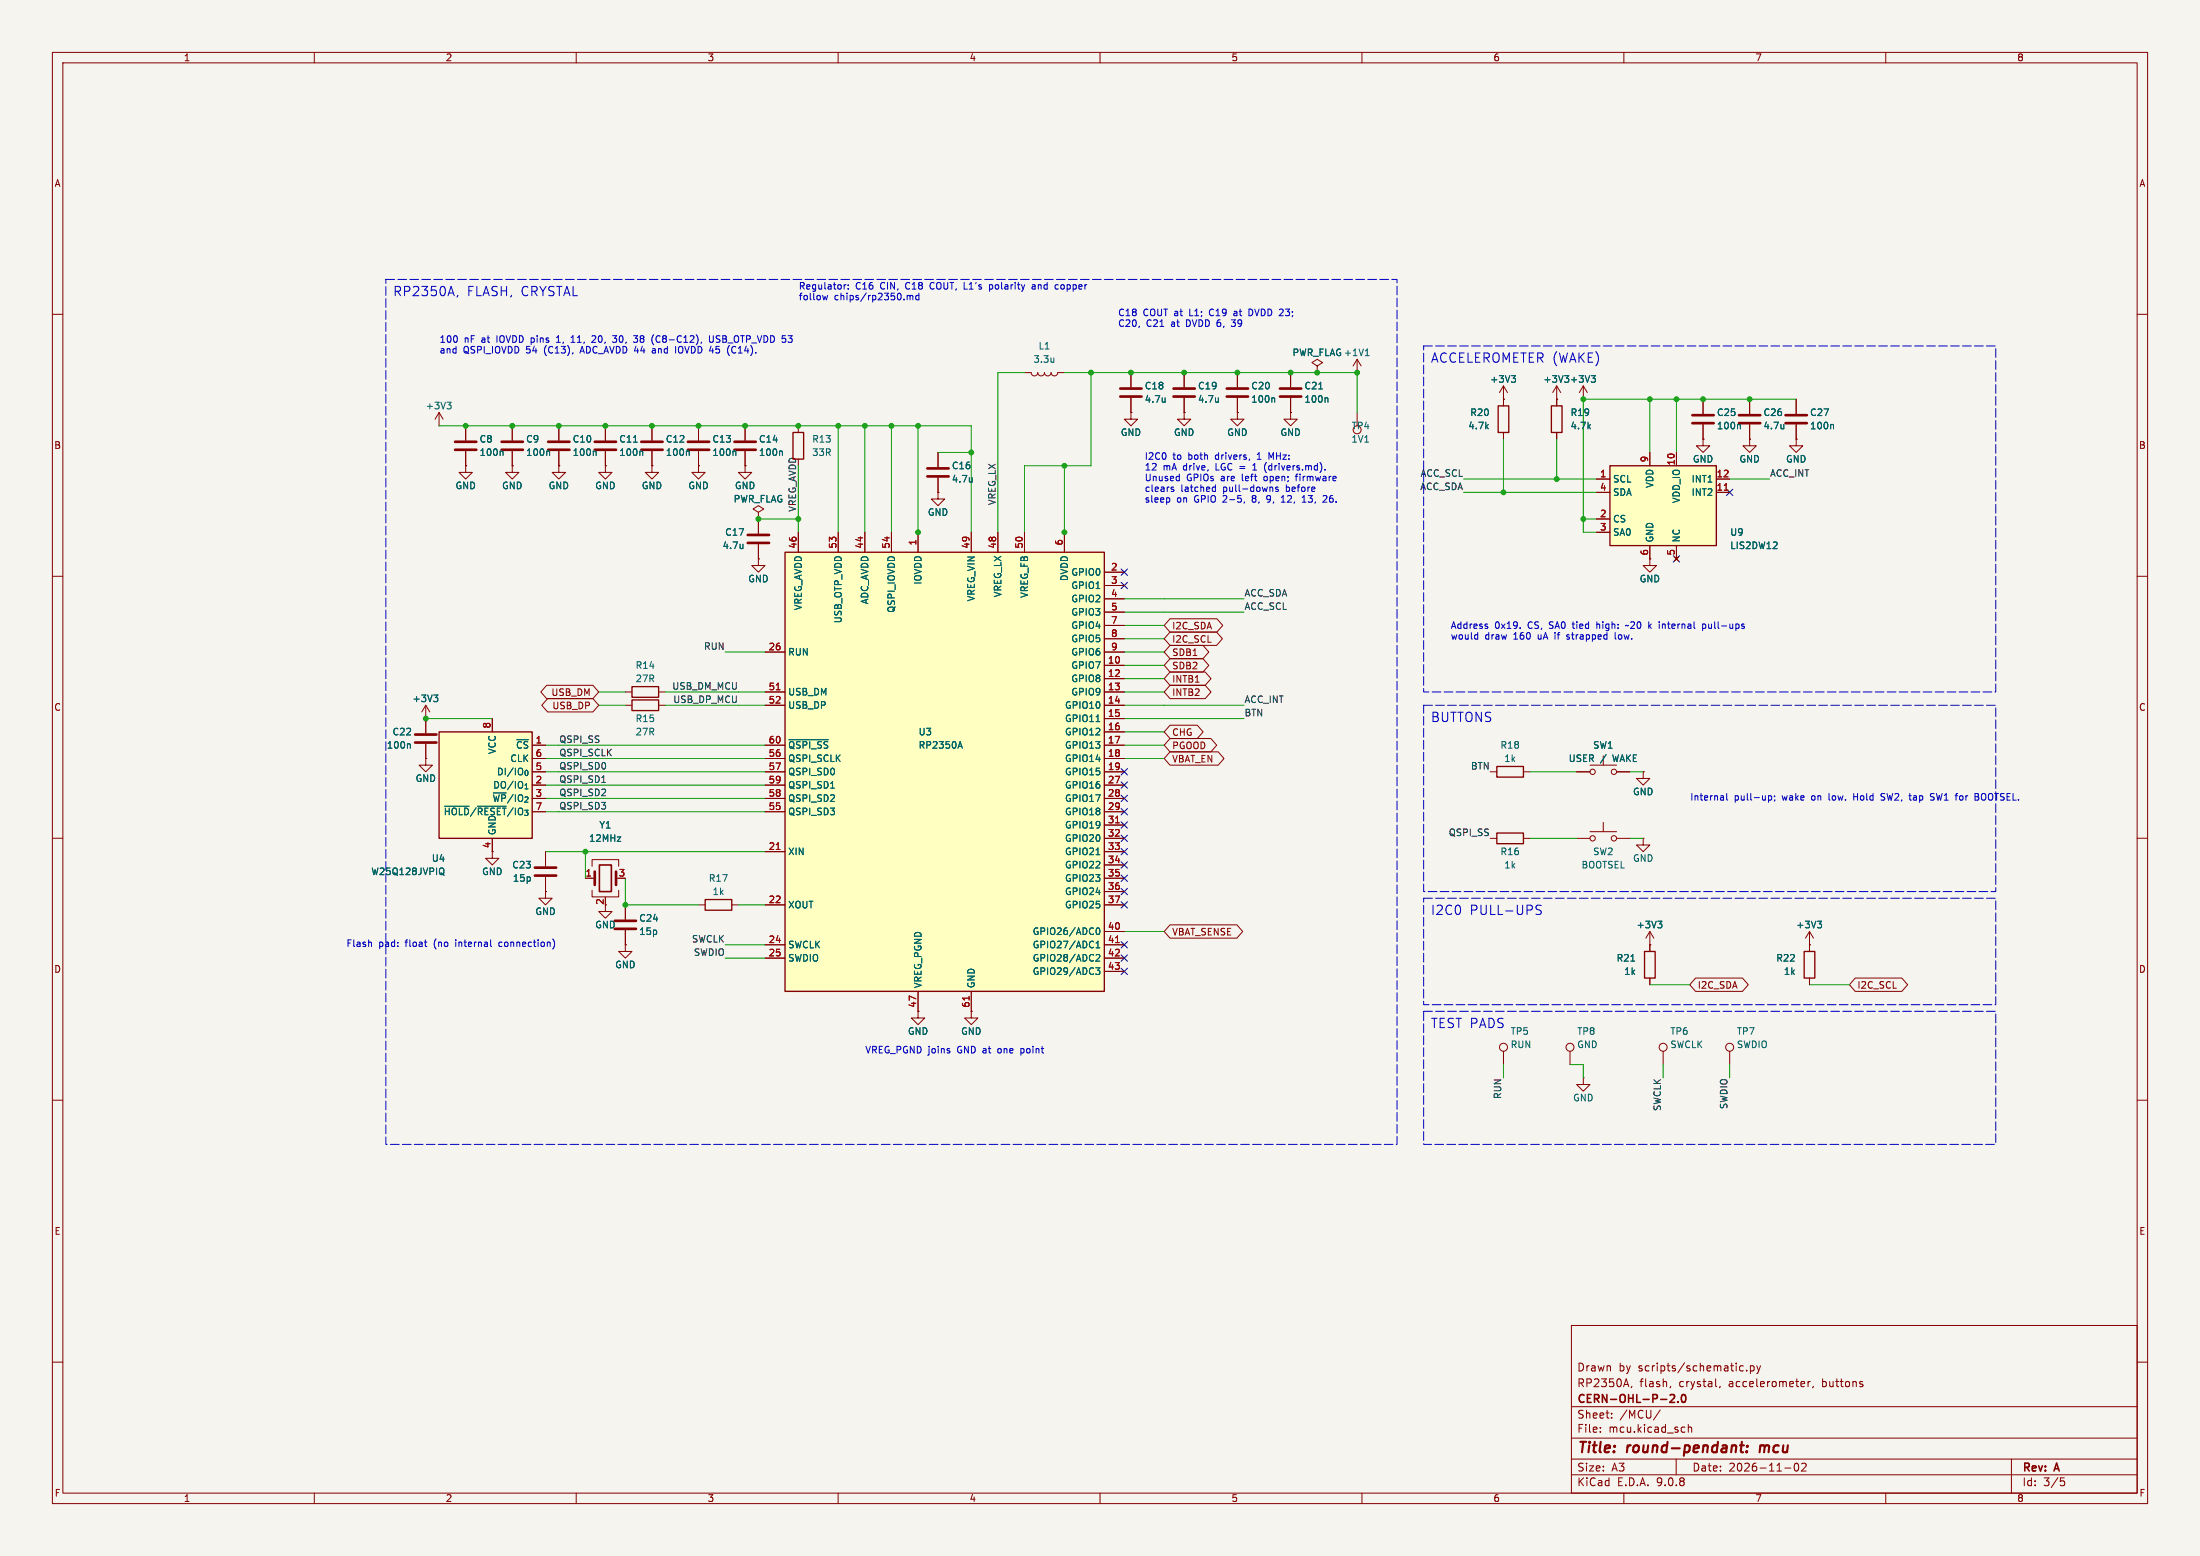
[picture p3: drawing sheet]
<svg xmlns="http://www.w3.org/2000/svg" width="420mm" height="297mm" viewBox="0 0 420 297" stroke-linecap="round" stroke-linejoin="round" font-family="sans-serif">
<path d="M0 0h420v297h-420z" fill="#f5f4ef" stroke="#f5f4ef" stroke-width=".19"/>
<g fill="none" stroke="#840000" stroke-width=".19">
<path d="M10 10h400v277h-400zM12 12h396v273h-396zM60 10v2M110 10v2M160 10v2M210 10v2M260 10v2M310 10v2M360 10v2M10 60h2M83.8 78.7l-.7 1.3M83.8 78.7l.8 1.3"/>
<path d="M83.8 78.7v2.6M334 76.2v2.8M408 60h2M83.8 81.3h.1M334 81v2.8M10 110h2M408 110h2M10 160h2M408 160h2M10 210h2M408 210h2M300 253h108v32h-108z"/>
<path d="M10 260h2M300 278.5h108M300 274.5h108M300 268.5h108M305.5 273.2v.2M305.5 272.5v.1M307.7 270.5v.2M307.7 269.8v.1M311.5 264.6l-.1 .3M316.9 269.1l-1.2 1.9M318.9 264.6l-.1 .3M320 278.5v3"/>
<path d="M321.2 272.4l.5 .1M321.7 273.3l-.5 .1M322.3 272.5l.2-.1 .4 .1v.9M322.3 271.9v1.5M328.4 264.6l-.2 .3M332.2 261.6h.6M332.2 260.8h.6M333.4 261.5v.2M334.2 260.8l.4-.1 .3 .3-.2 .6h-.5M334.2 260.7v1.5M335.4 260.7l.3 1M335.7 261.7l-.3 .5"/>
<path d="M336.1 260.7l-.4 1M342.7 279.4l.2-.1a.8 .8 0 0 1 .5 .7 .8 .8 0 0 1-.5 .8l-.2-.2-.2-.4zM343.9 279.4l.6-.1 .2 .1 .1 .3-.9 1.1h.9M345.2 263.7v1M345.6 263.7l-.3 .1-.1 .2M346.2 264.6l-.2 .3M355.6 264.3v.3M384 278.5v6.5M408 260h2M60 285v2M110 285v2M160 285v2"/>
<path d="M210 285v2M260 285v2M300 281.5h108M310 285v2M340.7 280.2h1.2M360 285v2M393.4 282.1h.7M393.5 282.7h.4l.3 .2-.2 .6-.5 .1"/>
</g>
<path d="M332.2 275.9h.7M332.5 275.2l-.2 1.7 .1 .2 .4 .1M333.5 277l-.1 .2M333.6 276v.2M336.1 275.9l-.2 1.3" fill="none" stroke="#840000" stroke-width=".4"/>
<path d="M318.8 266.3l.6-.1 .2 .1 .1 .3-.9 1.1h.9M320.3 267.5v.2M321.1 266.3l.2-.1a.8 .8 0 0 1 .5 .7 .8 .8 0 0 1-.5 .8l-.2-.2-.1-.4z" fill="none" stroke="#840000" stroke-width=".3"/>
<path d="M85.3 76.8h.8l-.4 .5M85.9 77.3l.2 .2v.3l-.2 .2M340.5 81v.9M340.5 81.7v.1" fill="none" stroke="#006464" stroke-width=".19"/>
<path d="M332 79.2h4M332 80.8h4" fill="none" stroke="#840000" stroke-width=".51"/>
<path d="M83.8 139.7h17.8v20.3h-17.8z" fill="#ffffc2"/>
<path d="M83.8 139.7h17.8v20.3h-17.8zM134.6 171.7h5.1v2h-5.1zM344.4 181.6h2.1v5.1h-2.1z" fill="none" stroke="#840000" stroke-width=".25"/>
<g fill="none" stroke="#840000" stroke-width=".19">
<path d="M215.9 78.7v1.3h1.3l-1.3 1.3-1.3-1.3h1.3M215.9 78.7h.1M226.1 71.1v2.8M226.1 75.9v2.8M246.4 71.1v2.8M246.4 75.9v2.8M251.5 69.9l1-.7-1-.6-1.1 .6 1.1 .7v1.2M251.5 71.1h.1M144.8 97.8l1-.6-1-.7-1 .7 1 .6v1.3M144.8 99.1h.1M81.3 137.2v2.8M94 137.2v2.5"/>
<path d="M81.3 144.8v1.3h1.2l-1.2 1.2-1.3-1.2h1.3M81.3 144.8h.1M81.3 142v2.8M101.6 142.2h2.5M101.6 144.8h2.5M101.6 147.3h2.5M101.6 149.9h2.5M94 160v2.6M111.8 167.6h1.7M113 165.4v-1.3h5.1v1.3M113 169.9v1.3h5.1v-1.3M115.6 172.7v1.3h1.2l-1.2 1.3-1.3-1.3h1.3"/>
<path d="M115.6 171.2v.3M119.4 172.7v2.8M119.4 177.5v2.8M133.3 172.7h1.3M139.7 172.7h1.3M345.4 177.8v3.8M345.4 177.8l-.7 1.3M345.4 177.8l.8 1.3M119.4 180.3v1.3h1.2l-1.2 1.3-1.3-1.3h1.3M119.4 180.3h.1M175.3 193v1.3h1.2l-1.2 1.3-1.3-1.3h1.3M175.3 193h.1"/>
<path d="M185.4 193v1.3h1.3l-1.3 1.3-1.3-1.3h1.3M185.4 193h.1M345.4 180.3h.1M345.4 186.7v1.3M287 200.7v2.5M299.7 200.7v2.5M317.5 200.7v2.5M330.2 200.7v2.5"/>
<circle cx="287" cy="199.9" r=".76"/>
<circle cx="299.7" cy="199.9" r=".76"/>
<circle cx="317.5" cy="199.9" r=".76"/>
<circle cx="330.2" cy="199.9" r=".76"/>
</g>
<path d="M232.6 75.9v.9M232.6 76.7h-.1M251.8 74.2h.7M253.3 75.9l.2 .2v.7M78.1 142l.2 .2v.6M84.9 153.9h4.7M91.1 153.9h5.5M84.2 165.7a.43 .43 0 0 1 .5 .4v.4a.43 .43 0 0 1-.5 .4M84.4 166.7l.4 .4M347 175.8h.7l-.4 .5M347.5 176.3l.2 .3v.3l-.2 .2" fill="none" stroke="#006464" stroke-width=".19"/>
<path d="M224 74.2h4.1M224 75.7h4.1M244.3 74.2h4.1M244.3 75.7h4.1M79.2 140.2h4.1M79.2 141.7h4.1M113.5 166.4v2.5M117.3 175.8h4.1M117.3 177.3h4.1M117.6 166.4v2.5" fill="none" stroke="#840000" stroke-width=".51"/>
<path d="M114.4 165.1h2.3v5.1h-2.3z" fill="none" stroke="#840000" stroke-width=".3"/>
<path d="M149.9 105.4h60.9v83.8h-60.9z" fill="#ffffc2"/>
<path d="M149.9 105.4h60.9v83.8h-60.9zM120.6 131.1h5.1v2h-5.1zM120.6 133.6h5.1v2h-5.1z" fill="none" stroke="#840000" stroke-width=".25"/>
<g fill="none" stroke="#840000" stroke-width=".19">
<path d="M215.9 71.1v2.8M215.9 75.9v2.8M144.8 99.1v2.8M325.1 83.8v1.3h1.3l-1.3 1.3-1.3-1.3h1.3M325.1 83.8h.1M144.8 106.7v1.3h1.2l-1.2 1.2-1.3-1.2h1.3M144.8 106.7h.1M144.8 103.9v2.8M152.4 101.6v3.8M160 101.6v3.8M165.1 101.6v3.8M170.2 101.6v3.8"/>
<path d="M175.3 101.6v3.8M185.4 101.6v3.8M190.5 101.6v3.8M195.6 101.6v3.8M203.2 101.6v3.8M210.8 109.2h3.8M210.8 111.8h3.8M210.8 114.3h3.8M210.8 116.8h3.8M210.8 119.4h3.8M81.3 137.2h.1M81.3 134.6l-.8 1.3"/>
<path d="M81.3 134.6l.7 1.3M81.3 134.6v2.6M119.4 132.1h1.2M119.4 134.6h1.2M125.7 132.1h1.3M125.7 134.6h1.3M146 124.5h3.9M146 132.1h3.9M146 134.6h3.9M210.8 124.5h3.8M210.8 132.1h3.8M210.8 134.6h3.8"/>
<path d="M210.8 121.9h3.8M210.8 127h3.8M210.8 129.5h3.8M210.8 137.2h3.8M210.8 139.7h3.8M146 142.2h3.9M146 144.8h3.9M146 147.3h3.9M146 149.9h3.9M146 152.4h3.9M146 154.9h3.9M210.8 142.2h3.8"/>
<path d="M210.8 144.8h3.8M210.8 147.3h3.8M210.8 149.9h3.8M210.8 152.4h3.8M210.8 154.9h3.8M210.8 157.5h3.8M301 147.3h2.5M303.5 158.8h5.1M303.5 146.1h5.1M306.1 144.3v1.8M306.1 157v1.8M308.6 147.3h2.5"/>
<path d="M313.7 147.3v1.3h1.3l-1.3 1.3-1.3-1.3h1.3M313.7 147.3h.1M146 162.6h3.9M146 172.7h3.9M210.8 162.6h3.8M210.8 172.7h3.8M210.8 160h3.8M210.8 165.1h3.8M210.8 167.6h3.8M210.8 170.2h3.8M210.8 177.8h3.8M301 160h2.5"/>
<path d="M308.6 160h2.5M313.7 160v1.3h1.3l-1.3 1.3-1.3-1.3h1.3M313.7 160h.1M146 180.3h3.9M146 182.9h3.9M175.3 189.2v3.8M185.4 189.2v3.8M210.8 180.3h3.8M210.8 182.9h3.8M210.8 185.4h3.8"/>
<circle cx="304" cy="147.3" r=".51"/>
<circle cx="308.1" cy="147.3" r=".51"/>
<circle cx="304" cy="160" r=".51"/>
<circle cx="308.1" cy="160" r=".51"/>
</g>
<path d="M148.2 131.7h.7M213 157.1h.7M148.2 162.1h.7M213 179.9h.7M185 190.2v.7" fill="none" stroke="#a90000" stroke-width=".19"/>
<g fill="none" stroke="#006464" stroke-width=".19">
<path d="M222.4 75.9v.9M222.4 76.7h.1M141.8 103.9v.8M141.8 104.6v.1M82.8 132.7h.8l-.4 .4M83.3 133.1l.3 .3v.3l-.3 .2M209.2 137.7h.8M150.6 141.2h7.5M158.6 150.4h.7M183 142.5h.6M183.3 141.5l.4 1.3M306.6 144l-1.1 1.7"/>
<path d="M209.2 163.1h.8M209.4 177.2l.1-.1a.68 .68 0 0 1 .5 .6 .68 .68 0 0 1-.5 .7l-.3-.5zM209.2 184.7h.8l-.5 .5 .4 .1v.6l-.2 .1-.5-.1M209.2 182.3l.5-.1 .3 .4-.8 .9h.8M209.2 180.9h.8M209.2 180l.4-.4v1.3"/>
</g>
<path d="M213.9 74.2h4M213.9 75.7h4M142.7 102.1h4.1M142.7 103.6h4.1" fill="none" stroke="#840000" stroke-width=".51"/>
<path d="M307.3 88.9h20.4v15.2h-20.4z" fill="#ffffc2"/>
<path d="M286 77.5h2v5.1h-2zM296.2 77.5h2v5.1h-2zM151.4 82.6h2v5h-2zM307.3 88.9h20.4v15.2h-20.4zM285.7 159h5.1v2h-5.1zM285.7 146.3h5.1v2h-5.1zM313.9 181.6h2.1v5.1h-2.1z" fill="none" stroke="#840000" stroke-width=".25"/>
<g fill="none" stroke="#840000" stroke-width=".19">
<path d="M195.6 71.1h1.2a.64 .64 0 0 0 .7 .7 .64 .64 0 0 0 .6-.7 .64 .64 0 0 0 .7 .7 .64 .64 0 0 0 .6-.7 .64 .64 0 0 0 .6 .7 .64 .64 0 0 0 .7-.7 .64 .64 0 0 0 .6 .7 .64 .64 0 0 0 .6-.7h1.3M215.9 78.7h.1M215.9 71.1v2.8M215.9 75.9v2.8M226.1 78.7v1.3h1.2l-1.2 1.3-1.3-1.3h1.3M226.1 78.7h.1M226.1 71.1v2.8M226.1 75.9v2.8M236.2 78.7v1.3h1.3l-1.3 1.3-1.3-1.3h1.3M236.2 78.7h.1M236.2 71.1v2.8M236.2 75.9v2.8"/>
<path d="M246.4 78.7v1.3h1.2l-1.2 1.3-1.3-1.3h1.3M246.4 78.7h.1M246.4 71.1v2.8M246.4 75.9v2.8M251.5 71.1h.1M259.1 71.1h.1M259.1 68.6l-.8 1.3M259.1 68.6l.7 1.3M259.1 68.6v2.5M259.1 78.7v2.6M287 76.2h.1M287 73.7v3.8"/>
<path d="M287 73.7l-.7 1.2M287 73.7l.8 1.2M297.2 76.2h.1M297.2 73.7v3.8M297.2 73.7l-.8 1.2M297.2 73.7l.7 1.2M302.3 76.2h.1M302.3 73.7l-.8 1.2M302.3 73.7l.7 1.2M302.3 73.7v2.5M325.1 76.2v2.8M334 76.2v2.8"/>
<path d="M342.9 76.2v2.8M88.9 88.9v1.3h1.3l-1.3 1.2-1.3-1.2h1.3M88.9 88.9h.1M88.9 81.3v2.8M88.9 86.1v2.8M97.8 88.9v1.3h1.3l-1.3 1.2-1.3-1.2h1.3M97.8 88.9h.1M97.8 81.3v2.8M97.8 86.1v2.8M106.7 88.9v1.3h1.2l-1.2 1.2-1.3-1.2h1.3M106.7 88.9h.1M106.7 81.3v2.8"/>
<path d="M106.7 86.1v2.8M115.6 88.9v1.3h1.2l-1.2 1.2-1.3-1.2h1.3M115.6 88.9h.1M115.6 81.3v2.8M115.6 86.1v2.8M124.5 88.9v1.3h1.2l-1.2 1.2-1.3-1.2h1.3M124.5 88.9h.1M124.5 81.3v2.8M124.5 86.1v2.8M133.3 88.9v1.3h1.3l-1.3 1.2-1.2-1.2h1.2M133.3 88.9h.1M133.3 81.3v2.8"/>
<path d="M133.3 86.1v2.8M142.2 88.9v1.3h1.3l-1.3 1.2-1.2-1.2h1.2M142.2 88.9h.1M142.2 81.3v2.8M142.2 86.1v2.8M144.8 99.1h.1M144.8 99.1v2.8M152.4 81.3v1.3M179.1 94v1.3h1.2l-1.2 1.2-1.3-1.2h1.3M179.1 94h.1M179.1 86.4v2.8M179.1 91.2v2.8"/>
<path d="M287 82.6v1.2M297.2 82.6v1.2M304.8 91.4h2.5M304.8 94h2.5M304.8 99.1h2.5M315 86.4v2.5M320 86.4v2.5M325.1 83.8h.1M325.1 81v2.8M327.7 91.4h2.5M327.7 94h2.5M334 83.8v1.3h1.3l-1.3 1.3-1.3-1.3h1.3"/>
<path d="M334 83.8h.1M334 81v2.8M342.9 83.8v1.3h1.3l-1.3 1.3-1.3-1.3h1.3M342.9 83.8h.1M342.9 81v2.8M144.8 106.7h.1M144.8 103.9v2.8M152.4 101.6v3.8M160 101.6v3.8M165.1 101.6v3.8M170.2 101.6v3.8M175.3 101.6v3.8"/>
<path d="M185.4 101.6v3.8M190.5 101.6v3.8M195.6 101.6v3.8M203.2 101.6v3.8M210.8 109.2h3.8M210.8 111.8h3.8M210.8 114.3h3.8M210.8 116.8h3.8M210.8 119.4h3.8M223.4 118.1h8.9l1.1 1.3-1.1 1.3h-8.9l-1.2-1.3zM304.8 101.6h2.5M315 106.7v1.3h1.2l-1.2 1.2-1.3-1.2h1.3"/>
<path d="M315 106.7h.1M315 104.1v2.6M319.7 106.3l.7 .8M320 104.1v2.6M320.4 106.3l-.7 .8M81.3 137.2h.1M81.3 137.2v2.8M94 137.2v2.5M104.4 130.8h8.8l1.1 1.3-1.1 1.3h-8.8l-1.2-1.3zM104.5 133.3h8.7l1.1 1.3-1.1 1.3h-8.7l-1.1-1.3zM146 124.5h3.9M146 132.1h3.9"/>
<path d="M146 134.6h3.9M210.8 124.5h3.8M210.8 132.1h3.8M210.8 134.6h3.8M210.8 121.9h3.8M210.8 127h3.8M210.8 129.5h3.8M210.8 137.2h3.8M210.8 139.7h3.8M223.4 138.4h5.2l1.1 1.3-1.1 1.3h-5.2l-1.2-1.3zM223.4 125.7h6.3l1.1 1.3-1.1 1.3h-6.3l-1.2-1.3zM223.4 128.3h6.7l1.1 1.2-1.1 1.3h-6.7l-1.2-1.3z"/>
<path d="M223.4 130.8h6.7l1.1 1.3-1.1 1.3h-6.7l-1.2-1.3zM223.4 120.6h8.9l1.1 1.3-1.1 1.3h-8.9l-1.2-1.3zM223.4 123.2h6.3l1.1 1.3-1.1 1.2h-6.3l-1.2-1.2zM81.3 144.8h.1M81.3 142v2.8M101.6 147.3h2.5M101.6 142.2h2.5M101.6 144.8h2.5M101.6 149.9h2.5M146 147.3h3.9M146 142.2h3.9M146 144.8h3.9"/>
<path d="M146 149.9h3.9M146 152.4h3.9M146 154.9h3.9M210.8 147.3h3.8M210.8 142.2h3.8M210.8 144.8h3.8M210.8 149.9h3.8M210.8 152.4h3.8M210.8 154.9h3.8M210.8 157.5h3.8M223.4 143.5h9.2l1.1 1.3-1.1 1.3h-9.2l-1.2-1.3zM223.4 141h7.8l1.1 1.2-1.1 1.3h-7.8l-1.2-1.3z"/>
<path d="M284.5 147.3h1.2M290.8 147.3h1.3M301 147.3h2.5M308.6 147.3h2.5M313.7 147.3h.1M94 160v3.8h1.2l-1.2 1.3-1.3-1.3h1.3M104.1 170.2v1.3h1.3l-1.3 1.2-1.2-1.2h1.2M104.1 170.2h.1M104.1 162.6v2.8M104.1 167.4v2.8M111.8 167.6h1.2M119.4 172.7v2.8"/>
<path d="M119.4 177.5v2.8M146 162.6h3.9M146 172.7h3.9M210.8 160h3.8M210.8 167.6h3.8M210.8 162.6h3.8M210.8 172.7h3.8M210.8 165.1h3.8M210.8 170.2h3.8M210.8 177.8h3.8M223.4 176.5h12.7l1.1 1.3-1.1 1.3h-12.7l-1.2-1.3zM284.5 160h1.2"/>
<path d="M290.8 160h1.3M315 177.8v3.8M315 177.8l-.8 1.3M315 177.8l.7 1.3M119.4 180.3h.1M146 180.3h3.9M146 182.9h3.9M175.3 193h.1M175.3 189.2v3.8M185.4 193h.1M185.4 189.2v3.8M210.8 180.3h3.8"/>
<path d="M210.8 182.9h3.8M210.8 185.4h3.8M315 180.3h.1M315 186.7v1.3M323.7 186.7h8.9l1.2 1.3-1.2 1.2h-8.9l-1.1-1.2zM345.4 180.3h.1M345.4 180.3v1.3M345.4 186.7v1.3M354.2 186.7h8.9l1.1 1.3-1.1 1.2h-8.9l-1.1-1.2zM302.3 205.7v1.3h1.2l-1.2 1.3-1.3-1.3h1.3M302.3 205.7h.1"/>
<circle cx="259.1" cy="82" r=".76"/>
</g>
<path d="M329.2 93.6h.7M148.2 131.7h.7M213 157.1h.7M148.2 162.1h.7M213 179.9h.7M185 190.2v.7" fill="none" stroke="#a90000" stroke-width=".19"/>
<g fill="none" stroke="#840000" stroke-width=".51">
<path d="M234.2 74.2h4.1M234.2 75.7h4.1M323.1 79.2h4.1M340.9 79.2h4M86.9 84.3h4M86.9 85.9h4M95.8 84.3h4M95.8 85.9h4M104.6 84.3h4.1M104.6 85.9h4.1M113.5 84.3h4.1M113.5 85.9h4.1"/>
<path d="M122.4 84.3h4.1M122.4 85.9h4.1M131.3 84.3h4.1M131.3 85.9h4.1M140.2 84.3h4.1M140.2 85.9h4.1M177 89.4h4.1M177 90.9h4.1M323.1 80.8h4.1M340.9 80.8h4M102.1 165.6h4.1M102.1 167.1h4.1"/>
</g>
<g fill="none" stroke="#006464" stroke-width=".19">
<path d="M201.2 68.3v.9M201.2 69l-.1 .1M222.4 75.9v.9M222.4 76.7h.1M232.6 75.9v.9M232.6 76.7h-.1M243.2 75.9l.1 .2v.7M251.8 74.2h.7M253.3 75.9l.2 .2v.7M260.7 67.9h.7M260.8 66.9l.2-.3v1.3M288.5 71.7h.8l-.4 .5"/>
<path d="M289.1 72.2l.2 .2v.3l-.2 .3M303.8 71.7h.8l-.5 .5M304.3 72.2l.3 .2v.3l-.3 .3M95.8 86.1l.2 .2v.6M104.7 86.1l.2 .2v.6M113.6 86.1l.2 .2v.6M120.9 84.4h.8M122.5 86.1l.2 .2v.6M131.4 86.1l.2 .2v.6M140.3 86.1l.2 .2v.6M149.2 86.1l.2 .2v.6M185.6 91.2v.8"/>
<path d="M185.6 91.9l-.1 .1M332.1 81l.1 .2v.7M340.5 81v.9M340.5 81.7v.1M349.8 81l.2 .2v.7M141.8 103.9v.8M141.8 104.6v.1M82.8 132.7h.8l-.4 .4M83.3 133.1l.3 .3v.3l-.3 .2M209.2 137.7h.8M78.1 142l.2 .2v.6M84.9 153.9h4.7"/>
<path d="M91.1 153.9h5.5M150.6 141.2h7.5M158.6 150.4h.7M183 142.5h.6M183.3 141.5l.4 1.3M306.6 144l-1.1 1.7M84.2 165.7a.43 .43 0 0 1 .5 .4v.4a.43 .43 0 0 1-.5 .4M84.4 166.7l.4 .4M209.2 163.1h.8M209.4 177.2l.1-.1a.68 .68 0 0 1 .5 .6 .68 .68 0 0 1-.5 .7l-.3-.5zM316.5 175.8h.8l-.5 .5M317 176.3l.3 .3v.3l-.3 .2"/>
<path d="M347 175.8h.7l-.4 .5M347.5 176.3l.2 .3v.3l-.2 .2M209.2 184.7h.8l-.5 .5 .4 .1v.6l-.2 .1-.5-.1M209.2 182.3l.5-.1 .3 .4-.8 .9h.8M209.2 180.9h.8M209.2 180l.4-.4v1.3M311.3 183.5h.8"/>
</g>
<path d="M114.9 149.3h.7" fill="none" stroke="#0f0f0f" stroke-width=".19"/>
<g fill="none" stroke="#009600" stroke-width=".19">
<path d="M195.6 71.1h-5.1v30.5M203.2 71.1h55.9v7.6M208.3 71.1v17.8h-12.7v12.7M315 76.2v10.2M320 76.2v10.2M342.9 76.2h-40.6v25.4h2.5M83.8 81.3h101.6v20.3M144.8 99.1h7.6M152.4 88.9v12.7M160 81.3v20.3M165.1 81.3v20.3M170.2 81.3v20.3"/>
<path d="M175.3 81.3v20.3M179.1 86.4h6.3M203.2 88.9v12.7M279.4 91.4h25.4M279.4 94h25.4M287 83.8v10.2M297.2 83.8v7.6M302.3 99.1h2.5M330.2 91.4h7.6M214.6 116.8h22.9M214.6 119.4h7.6M214.6 114.3h22.9"/>
<path d="M81.3 137.2h12.7M114.3 132.1h5.1M114.3 134.6h5.1M127 132.1h19M127 134.6h19M138.4 124.5h7.6M214.6 137.2h22.9M214.6 132.1h7.6M214.6 134.6h22.9M214.6 139.7h7.6M214.6 129.5h7.6M214.6 127h7.6"/>
<path d="M214.6 124.5h7.6M214.6 121.9h7.6M104.1 142.2h41.9M104.1 144.8h41.9M104.1 149.9h41.9M104.1 152.4h41.9M104.1 154.9h41.9M104.1 147.3h41.9M214.6 142.2h7.6M214.6 144.8h7.6M292.1 147.3h8.9M311.1 147.3h2.6"/>
<path d="M104.1 162.6h41.9M111.8 162.6v5M119.4 167.6v5.1h13.9M141 172.7h5M214.6 177.8h7.6M292.1 160h8.9M311.1 160h2.6M138.4 180.3h7.6M138.4 182.9h7.6M315 188h7.6M345.4 188h7.7M287 203.2v2.5"/>
<path d="M299.7 203.2h2.6v2.5M317.5 203.2v2.5M330.2 203.2v2.5"/>
</g>
<g fill="none" stroke="#000084" stroke-width=".19">
<path d="M329.6 93.4l1.2 1.2M330.8 93.4l-1.2 1.2M214 108.6l1.2 1.2M214 111.2l1.2 1.2M215.2 108.6l-1.2 1.2M215.2 111.2l-1.2 1.2M319.4 106.1l1.2 1.2M320.6 106.1l-1.2 1.2M214 149.3l1.2 1.2M214 159.4l1.2 1.2M214 156.9l1.2 1.2M214 154.3l1.2 1.2"/>
<path d="M214 151.8l1.2 1.2M214 146.7l1.2 1.2M215.2 149.3l-1.2 1.2M215.2 159.4l-1.2 1.2M215.2 156.9l-1.2 1.2M215.2 154.3l-1.2 1.2M215.2 151.8l-1.2 1.2M215.2 146.7l-1.2 1.2M214 162l1.2 1.2M214 169.6l1.2 1.2M214 167l1.2 1.2M214 172.1l1.2 1.2"/>
<path d="M214 179.7l1.2 1.2M214 164.5l1.2 1.2M215.2 162l-1.2 1.2M215.2 169.6l-1.2 1.2M215.2 167l-1.2 1.2M215.2 172.1l-1.2 1.2M215.2 179.7l-1.2 1.2M215.2 164.5l-1.2 1.2M214 182.3l1.2 1.2M214 184.8l1.2 1.2M215.2 182.3l-1.2 1.2M215.2 184.8l-1.2 1.2"/>
</g>
<g fill="none" stroke="#0000c2" stroke-width=".19">
<path d="M87.4 56.4l-.2 .3M158 56.4l-.2 .8-.3-.6-.2 .6M161.1 54.3v.9M161.5 54.3l-.4 .3M161.9 55.1v.1M161.9 54.4v.1M173.2 56.4v.8M173.2 56.5l.3-.1 .2 .2M173.7 56.6l.2-.2h.3l.1 .8M173.7 56.6v.6M175.4 56.4h-.3l-.3 .2 .1 .6h.5M175.4 56v1.2"/>
<path d="M188.9 54.3v1.3M188.9 55.1l.4 .1M189.3 54.3l-.4 .1M197.1 54.4h.5M197.6 54.6l-.4 .1-.2 .2 .2 .3 .4-.1M201.5 54.4h.5M201.5 55.1h.5M235.7 59.4l-.1 .1M235.7 59.8l-.2 .2 .2 .3M238.9 59.1l-.5-.1v1.3l.5-.1M106.2 65.3h.8M106.5 64.3l-.3 .1"/>
<path d="M109 65.3h.7M109 64.4l.4-.3v1.2M113.6 64.1h-.4l-.2 .1M113.7 64.6l-.8 .7h.8M116.9 64.1h.8l-.4 .5h.3l.1 .2M117.7 65.1l-.2 .2h-.5M120.9 64.1h.8l-.4 .5 .4 .1v.4l-.2 .2h-.4M124.9 66.5l-.3 .1M125 66.9h-.3l-.2 .2 .1 .2 .4 .1M125.6 64.1a.68 .68 0 0 0-.4 .6 .68 .68 0 0 0 .4 .6M129 66.1v1.3M129.5 66.5l.1 .7"/>
<path d="M135.4 64.1v1l.3 .2h.4l.1-.2v-1M136.7 65.3h.2M136.8 64.1l-.1 .2 .1 .3M139.2 67.8l.1 .1M139.7 66.4v.4l.2 .5M235 61h.8M235 62.2l.2 .1M223.2 95.1l.1 .2-.1 .5M223.6 93.3l.5 .3-.1 .2h-.3M223.6 93h.4M225 90.9l.1 .1M225.1 90.5v1.3"/>
<path d="M225.1 91.7l-.1 .1M231.5 93.8h.5M231.5 93h.5M232 92.5v1.3M237.6 95.8l-.1 .2M238.6 87.6l-.1 .2M239.2 89.7h.7M239.4 88.6l-.2 .2M240 87.7h.7M240.1 86.7l-.1 .1M241.6 88.5a1.47 1.47 0 0 0 .2 1.7M241.8 88.3h-.1"/>
<path d="M241.8 94.8v.3l.3 .3M241.9 95.9h.3M242.7 87.3l-.5-.9v1.3M242.9 93l.1 .8M243.6 93v.3l.4 .2 .1 .1-.2 .2h-.4M244.6 95.9h.7M244.6 95l.4-.4v1.3M247.4 90.7v1.1M248.6 95.9h.7M248.6 95l.4-.4v1.3M252.6 94.7l.5-.1 .2 .2M253 89.6v.1"/>
<path d="M253.3 95l-.8 .9h.8M283.9 119.5l.1 .2-.1 .3M283.9 119.1l.1 .1M290.2 119.8v.2M304.8 118.7v1.3M305 119.1l-.2 .1M310.8 119.4h-.3l-.2 .1M314.9 119.5l.3 .5M315.2 119.1l-.4 .5M317.4 119.1v.9M317.5 119.1l-.1 .1M325 119.1v1.3"/>
<path d="M325 119.2l.4-.1 .2 .3-.1 .5h-.5M282 121.2h.1M282.1 120.7v1.3M282.1 121.9l-.1 .1M299.1 121.9l.1 .1M299.3 121.2l-.2 .1 .2 .3M308.3 120.7v1.1l.2 .2M329 151.9v.8M329 152.7h-.1M329 152.2h-.1M329.6 151.5v1l.2 .2M337.6 151.9v1.3"/>
<path d="M337.6 151.9h.4l.2 .2-.1 .6h-.5M338.8 151.9v.2M338.8 152.7l-.1 .2M353.9 151.5v1.2M353.9 152.1h.7M359.1 152.7h.5M359.6 151.5h-.3l-.2 .2 .1 .3 .4 .1M364.4 151.9h.5M364.6 152.7h.3M368.6 151.9l.5 .3 .1 .3-.2 .2h-.5M369.2 151.5h-.4l-.2 .1M377.5 151.5l.2 .2-.2 .4 .2 .1 .1 .3-.3 .2h-.5"/>
<path d="M70.9 179.9v.8M81 179.8h.5M95.5 179.8l-.3 .3v.3l.3 .3M105.5 179.2a1.46 1.46 0 0 1 0 2M293.3 173.5l.8 .3 .1 .4-.3 .4-.7-.1M294.2 172.9l-.6-.1-.3 .1M81.4 180.7h.1M93.7 180.5l.1 .2M194.9 200.1v1.3M194.9 200.9l.1 .1M195 200.1l-.1 .1"/>
</g>
<path d="M73.7 53.3h193v165.1h-193zM271.8 66h109.2v66.1h-109.2zM271.8 134.6h109.2v35.6h-109.2zM271.8 171.5h109.2v20.3h-109.2zM271.8 193h109.2v25.4h-109.2z" fill="none" stroke="#0000c2" stroke-width=".19" stroke-dasharray="1.7 .6"/>
<g fill="#009600" stroke="#009600" stroke-width=".19">
<circle cx="152.4" cy="99.1" r=".46"/>
<circle cx="144.8" cy="99.1" r=".46"/>
<circle cx="142.2" cy="81.3" r=".46"/>
<circle cx="152.4" cy="81.3" r=".46"/>
<circle cx="203.2" cy="101.6" r=".46"/>
<circle cx="160" cy="81.3" r=".46"/>
<circle cx="165.1" cy="81.3" r=".46"/>
<circle cx="170.2" cy="81.3" r=".46"/>
<circle cx="175.3" cy="81.3" r=".46"/>
<circle cx="185.4" cy="86.4" r=".46"/>
<circle cx="175.3" cy="101.6" r=".46"/>
<circle cx="115.6" cy="81.3" r=".46"/>
<circle cx="88.9" cy="81.3" r=".46"/>
<circle cx="97.8" cy="81.3" r=".46"/>
<circle cx="106.7" cy="81.3" r=".46"/>
<circle cx="124.5" cy="81.3" r=".46"/>
<circle cx="133.3" cy="81.3" r=".46"/>
<circle cx="203.2" cy="88.9" r=".46"/>
<circle cx="119.4" cy="172.7" r=".46"/>
<circle cx="111.8" cy="162.6" r=".46"/>
<circle cx="208.3" cy="71.1" r=".46"/>
<circle cx="81.3" cy="137.2" r=".46"/>
<circle cx="302.3" cy="76.2" r=".46"/>
<circle cx="320" cy="76.2" r=".46"/>
<circle cx="315" cy="76.2" r=".46"/>
<circle cx="325.1" cy="76.2" r=".46"/>
<circle cx="334" cy="76.2" r=".46"/>
<circle cx="251.5" cy="71.1" r=".46"/>
<circle cx="215.9" cy="71.1" r=".46"/>
<circle cx="226.1" cy="71.1" r=".46"/>
<circle cx="236.2" cy="71.1" r=".46"/>
<circle cx="246.4" cy="71.1" r=".46"/>
<circle cx="259.1" cy="71.1" r=".46"/>
<circle cx="302.3" cy="99.1" r=".46"/>
<circle cx="297.2" cy="91.4" r=".46"/>
<circle cx="287" cy="94" r=".46"/>
</g>
<g font-size="2.8" fill="#840000">
<text x="301" y="277.9">Title:</text>
<text x="310.6" y="277.9">round-pendant:</text>
<text x="336.8" y="277.9">mcu</text>
</g>
<g font-size="2.5" fill="#0000c2">
<text x="74.9" y="56.7">RP2350A,</text>
<text x="89.1" y="56.7">FLASH, CRYSTAL</text>
<text x="273" y="69.4">ACCELEROMETER (WAKE)</text>
<text x="273" y="138">BUTTONS</text>
<text x="273" y="174.9">I2C0</text>
<text x="280.5" y="174.9">PULL-UPS</text>
<text x="273" y="196.4">TEST PADS</text>
</g>
<g font-size="2.1" fill="#840000">
<text x="301" y="262">Drawn</text>
<text x="309" y="262">by</text>
<text x="312.8" y="262">scripts/schematic.py</text>
<text x="301" y="268.2">CERN-OHL-P-2.0</text>
<text x="301" y="265">RP2350A,</text>
<text x="313" y="265">flash,</text>
<text x="320.6" y="265">crystal,</text>
<text x="330.2" y="265">accelerometer,</text>
<text x="348.1" y="265">buttons</text>
<text x="301" y="273.7">File:</text>
<text x="301" y="271">Sheet:</text>
<text x="307.1" y="273.7">mcu.kicad_sch</text>
<text x="309.2" y="271">/MCU/</text>
<text x="301" y="281.1">Size:</text>
<text x="307.6" y="281.1">A3</text>
<text x="323" y="281.1">Date:</text>
<text x="330" y="281.1">2026-11-02</text>
<text x="386" y="281.3">Rev:</text>
<text x="392.4" y="281.3">A</text>
<text x="301" y="283.9">KiCad</text>
<text x="308.7" y="283.9">E.D.A.</text>
<text x="316.3" y="283.9">9.0.8</text>
<text x="386" y="283.9">Id:</text>
<text x="390.1" y="283.9">3/5</text>
</g>
<g font-size="1.8" fill="#840000">
<text x="35" y="11.9">1</text>
<text x="85" y="11.9">2</text>
<text x="135" y="11.9">3</text>
<text x="185" y="11.9">4</text>
<text x="235" y="11.9">5</text>
<text x="285" y="11.9">6</text>
<text x="335" y="11.9">7</text>
<text x="385" y="11.9">8</text>
<text x="10.3" y="35.9">A</text>
<text x="408.3" y="35.9">A</text>
<text x="10.3" y="85.9">B</text>
<text x="408.2" y="85.9">B</text>
<text x="223.7" y="120.3">I2C_SDA</text>
<text x="223.7" y="122.9">I2C_SCL</text>
<text x="223.7" y="125.4">SDB1</text>
<text x="223.7" y="128">SDB2</text>
<text x="223.7" y="130.5">INTB1</text>
<text x="10.3" y="135.9">C</text>
<text x="105.2" y="133">USB_DM</text>
<text x="105.4" y="135.6">USB_DP</text>
<text x="223.7" y="133">INTB2</text>
<text x="408.2" y="135.9">C</text>
<text x="223.7" y="143.2">PGOOD</text>
<text x="223.7" y="140.7">CHG</text>
<text x="223.7" y="145.7">VBAT_EN</text>
<text x="93.7" y="162" transform="rotate(-90 93.7 162)">4</text>
<text x="223.7" y="178.8">VBAT_SENSE</text>
<text x="10.3" y="185.9">D</text>
<text x="408.2" y="185.9">D</text>
<text x="324" y="188.9">I2C_SDA</text>
<text x="354.5" y="188.9">I2C_SCL</text>
<text x="10.3" y="235.9">E</text>
<text x="408.3" y="235.9">E</text>
<text x="10.3" y="285.9">F</text>
<text x="35" y="286.9">1</text>
<text x="85" y="286.9">2</text>
<text x="135" y="286.9">3</text>
<text x="185" y="286.9">4</text>
<text x="235" y="286.9">5</text>
<text x="285" y="286.9">6</text>
<text x="335" y="286.9">7</text>
<text x="385" y="286.9">8</text>
<text x="408.3" y="285.9">F</text>
</g>
<g font-size="1.8" fill="#0000c2">
<text x="152.4" y="55.5">Regulator:</text>
<text x="152.4" y="57.5">follow</text>
<text x="159.3" y="57.5">chips/rp2350.md</text>
<text x="163.3" y="55.5">C16</text>
<text x="168.2" y="55.5">CIN,</text>
<text x="173.1" y="55.5">C18</text>
<text x="178" y="55.5">COUT, L1's</text>
<text x="189.7" y="55.5">polarity</text>
<text x="198.1" y="55.5">and</text>
<text x="202.7" y="55.5">copper</text>
<text x="83.8" y="65.6">100</text>
<text x="88.6" y="65.6">nF</text>
<text x="92" y="65.6">at</text>
<text x="95.1" y="65.6">IOVDD pins</text>
<text x="106.9" y="65.6">1,</text>
<text x="109.9" y="65.6">11,</text>
<text x="114.1" y="65.6">20,</text>
<text x="118.3" y="65.6">30,</text>
<text x="122.5" y="65.6">38</text>
<text x="126.1" y="65.6">(C8-C12),</text>
<text x="137.3" y="65.6">USB_OTP_VDD 53</text>
<text x="213.4" y="60.6">C18</text>
<text x="213.4" y="62.6">C20,</text>
<text x="218.2" y="60.6">COUT at</text>
<text x="218.8" y="62.6">C21</text>
<text x="223.7" y="62.6">at</text>
<text x="226.7" y="62.6">DVDD 6,</text>
<text x="227.3" y="60.6">L1;</text>
<text x="231.3" y="60.6">C19</text>
<text x="235.8" y="62.6">39</text>
<text x="236.2" y="60.6">at</text>
<text x="239.3" y="60.6">DVDD 23;</text>
<text x="83.8" y="67.7">and</text>
<text x="88.4" y="67.7">QSPI_IOVDD</text>
<text x="100.6" y="67.7">54</text>
<text x="104.1" y="67.7">(C13),</text>
<text x="111.3" y="67.7">ADC_AVDD 44</text>
<text x="125.4" y="67.7">and</text>
<text x="130" y="67.7">IOVDD 45</text>
<text x="140.3" y="67.7">(C14).</text>
<text x="218.4" y="88">I2C0</text>
<text x="223.9" y="88">to</text>
<text x="227" y="88">both</text>
<text x="232.3" y="88">drivers,</text>
<text x="240.5" y="88">1</text>
<text x="242.9" y="88">MHz:</text>
<text x="218.4" y="90">12</text>
<text x="218.4" y="92.1">Unused</text>
<text x="218.4" y="94.1">clears</text>
<text x="222" y="90">mA</text>
<text x="225.4" y="94.1">latched</text>
<text x="226" y="90">drive,</text>
<text x="226.5" y="92.1">GPIOs</text>
<text x="232.4" y="90">LGC =</text>
<text x="233.2" y="92.1">are</text>
<text x="233.6" y="94.1">pull-downs</text>
<text x="237.4" y="92.1">left</text>
<text x="239.8" y="90">1</text>
<text x="241.7" y="92.1">open;</text>
<text x="242.2" y="90">(drivers.md).</text>
<text x="245.8" y="94.1">before</text>
<text x="248.1" y="92.1">firmware</text>
<text x="218.4" y="96.1">sleep</text>
<text x="224.6" y="96.1">on</text>
<text x="228.1" y="96.1">GPIO 2-5,</text>
<text x="239.5" y="96.1">8,</text>
<text x="242.5" y="96.1">9,</text>
<text x="245.5" y="96.1">12,</text>
<text x="249.7" y="96.1">13,</text>
<text x="253.9" y="96.1">26.</text>
<text x="276.9" y="120.2">Address</text>
<text x="276.9" y="122.3">would</text>
<text x="283.5" y="122.3">draw</text>
<text x="285.3" y="120.2">0x19.</text>
<text x="289.1" y="122.3">160</text>
<text x="291.8" y="120.2">CS,</text>
<text x="293.9" y="122.3">uA</text>
<text x="296" y="120.2">SA0</text>
<text x="297.3" y="122.3">if</text>
<text x="299.8" y="122.3">strapped</text>
<text x="300.7" y="120.2">tied</text>
<text x="305.5" y="120.2">high:</text>
<text x="309.2" y="122.3">low.</text>
<text x="311.3" y="120.2">~20</text>
<text x="315.8" y="120.2">k</text>
<text x="318" y="120.2">internal</text>
<text x="326.5" y="120.2">pull-ups</text>
<text x="322.6" y="153">Internal</text>
<text x="331.1" y="153">pull-up;</text>
<text x="340.3" y="153">wake</text>
<text x="346.1" y="153">on</text>
<text x="349.6" y="153">low.</text>
<text x="354.5" y="153">Hold</text>
<text x="360" y="153">SW2,</text>
<text x="365.6" y="153">tap</text>
<text x="369.8" y="153">SW1 for</text>
<text x="378.7" y="153">BOOTSEL.</text>
<text x="66" y="181">Flash</text>
<text x="72.3" y="181">pad:</text>
<text x="77.5" y="181">float</text>
<text x="83.1" y="181">(no</text>
<text x="87.4" y="181">internal</text>
<text x="95.9" y="181">connection)</text>
<text x="165.1" y="201.3">VREG_PGND joins</text>
<text x="182.9" y="201.3">GND at</text>
<text x="190.9" y="201.3">one</text>
<text x="195.5" y="201.3">point</text>
</g>
<g font-size="1.8" fill="#006464">
<text x="197.2" y="69.4">3.3u</text>
<text x="198.2" y="66.9">L1</text>
<text x="246.6" y="68.2">PWR_FLAG+1V1</text>
<text x="246.6" y="68.2">PWR_FLAG</text>
<text x="218.4" y="74.5">C18</text>
<text x="218.4" y="77.1">4.7u</text>
<text x="228.6" y="74.5">C19</text>
<text x="228.6" y="77.1">4.7u</text>
<text x="238.8" y="77.1">100n</text>
<text x="238.8" y="74.5">C20</text>
<text x="248.9" y="77.1">100n</text>
<text x="248.9" y="74.5">C21</text>
<text x="284.4" y="73.3">+3V3</text>
<text x="294.5" y="73.3">+3V3 +3V3</text>
<text x="81.2" y="78.3">+3V3</text>
<text x="213.9" y="83.4">GND</text>
<text x="224" y="83.4">GND</text>
<text x="234.2" y="83.4">GND</text>
<text x="244.3" y="83.4">GND</text>
<text x="258" y="82.1">TP4</text>
<text x="280.2" y="82.1">4.7k</text>
<text x="280.6" y="79.6">R20</text>
<text x="299.7" y="82.1">4.7k</text>
<text x="299.7" y="79.6">R19</text>
<text x="327.7" y="82.1">100n</text>
<text x="327.7" y="79.6">C25</text>
<text x="336.6" y="79.6">C26</text>
<text x="336.6" y="82.1">4.7u</text>
<text x="345.4" y="82.1">100n</text>
<text x="345.4" y="79.6">C27</text>
<text x="91.4" y="84.7">C8</text>
<text x="91.4" y="87.2">100n</text>
<text x="100.3" y="84.7">C9</text>
<text x="100.3" y="87.2">100n</text>
<text x="109.2" y="87.2">100n</text>
<text x="109.2" y="84.7">C10</text>
<text x="118.1" y="87.2">100n</text>
<text x="118.1" y="84.7">C11</text>
<text x="127" y="87.2">100n</text>
<text x="127" y="84.7">C12</text>
<text x="135.9" y="87.2">100n</text>
<text x="135.9" y="84.7">C13</text>
<text x="144.8" y="87.2">100n</text>
<text x="144.8" y="84.7">C14</text>
<text x="154.9" y="84.7">R13</text>
<text x="154.9" y="87.2">33R</text>
<text x="181.6" y="89.8">C16</text>
<text x="257.9" y="84.7">1V1</text>
<text x="323.1" y="88.5">GND</text>
<text x="332" y="88.5">GND</text>
<text x="340.9" y="88.5">GND</text>
<text x="86.9" y="93.6">GND</text>
<text x="95.8" y="93.6">GND</text>
<text x="104.6" y="93.6">GND</text>
<text x="113.5" y="93.6">GND</text>
<text x="122.4" y="93.6">GND</text>
<text x="131.3" y="93.6">GND</text>
<text x="140.2" y="93.6">GND</text>
<text x="181.6" y="92.3">4.7u</text>
<text x="307.8" y="92.3">SCL</text>
<text x="307.8" y="94.8">SDA</text>
<text x="315.8" y="93.2" transform="rotate(-90 315.8 93.2)">VDD</text>
<text x="322.8" y="92.3">INT1</text>
<text x="322.8" y="94.8">INT2</text>
<text x="140" y="96.1">PWR_FLAG</text>
<text x="177" y="98.7">GND</text>
<text x="307.8" y="99.9">CS</text>
<text x="320.9" y="96.1" transform="rotate(-90 320.9 96.1)">VDD_IO</text>
<text x="137.9" y="105">4.7u</text>
<text x="138.3" y="102.5">C17</text>
<text x="307.8" y="102.5">SA0</text>
<text x="315.8" y="103.6" transform="rotate(-90 315.8 103.6)">GND</text>
<text x="320.9" y="103.6" transform="rotate(-90 320.9 103.6)">NC</text>
<text x="330.2" y="105">LIS2DW12</text>
<text x="330.2" y="102.5">U9</text>
<text x="142.7" y="111.4">GND</text>
<text x="176.1" y="111.7" transform="rotate(-90 176.1 111.7)">IOVDD</text>
<text x="204.1" y="111" transform="rotate(-90 204.1 111)">DVDD</text>
<text x="204.4" y="110.1">GPIO0</text>
<text x="204.4" y="112.6">GPIO1</text>
<text x="312.9" y="111.4">GND</text>
<text x="153.3" y="116.6" transform="rotate(-90 153.3 116.6)">VREG_AVDD</text>
<text x="160.9" y="119.1" transform="rotate(-90 160.9 119.1)">USB_OTP_VDD</text>
<text x="166" y="115.4" transform="rotate(-90 166 115.4)">ADC_AVDD</text>
<text x="171" y="117.1" transform="rotate(-90 171 117.1)">QSPI_IOVDD</text>
<text x="186.3" y="114.9" transform="rotate(-90 186.3 114.9)">VREG_VIN</text>
<text x="191.4" y="114.1" transform="rotate(-90 191.4 114.1)">VREG_LX</text>
<text x="196.4" y="114.2" transform="rotate(-90 196.4 114.2)">VREG_FB</text>
<text x="204.4" y="115.2">GPIO2</text>
<text x="204.4" y="117.7">GPIO3</text>
<text x="150.4" y="125.3">RUN</text>
<text x="204.4" y="120.2">GPIO4</text>
<text x="204.4" y="122.8">GPIO5</text>
<text x="204.4" y="125.3">GPIO6</text>
<text x="121.2" y="127.9">R14</text>
<text x="121.2" y="130.4">27R</text>
<text x="204.4" y="127.9">GPIO7</text>
<text x="204.4" y="130.4">GPIO8</text>
<text x="78.6" y="134.2">+3V3</text>
<text x="150.4" y="132.9">USB_DM</text>
<text x="150.4" y="135.5">USB_DP</text>
<text x="203.2" y="135.5">GPIO10</text>
<text x="204.4" y="132.9">GPIO9</text>
<text x="73.7" y="143.1">100n</text>
<text x="74.8" y="140.6">C22</text>
<text x="98.4" y="143.1">~{CS}</text>
<text x="121.2" y="138">R15</text>
<text x="121.2" y="140.6">27R</text>
<text x="150.4" y="143.1">~{QSPI_SS}</text>
<text x="175.3" y="140.6">U3</text>
<text x="175.3" y="143.1">RP2350A</text>
<text x="203.2" y="138">GPIO11</text>
<text x="203.2" y="140.6">GPIO12</text>
<text x="203.2" y="143.1">GPIO13</text>
<text x="286.3" y="143.1">R18</text>
<text x="304" y="143.1">SW1</text>
<text x="79.2" y="149.5">GND</text>
<text x="94.7" y="148.2">DI/IO_{0}</text>
<text x="94.8" y="144" transform="rotate(-90 94.8 144)">VCC</text>
<text x="97.3" y="145.6">CLK</text>
<text x="150.4" y="145.6">QSPI_SCLK</text>
<text x="150.4" y="148.2">QSPI_SD0</text>
<text x="203.2" y="145.6">GPIO14</text>
<text x="203.2" y="148.2">GPIO15</text>
<text x="287.1" y="145.6">1k</text>
<text x="299.4" y="145.6">USER</text>
<text x="308" y="145.6">WAKE</text>
<text x="84.6" y="155.8">~{HOLD}/~{RESET}/IO_{3}</text>
<text x="93.9" y="153.3">~{WP}/IO_{2}</text>
<text x="94" y="150.7">DO/IO_{1}</text>
<text x="150.4" y="150.7">QSPI_SD1</text>
<text x="150.4" y="153.3">QSPI_SD2</text>
<text x="150.4" y="155.8">QSPI_SD3</text>
<text x="203.2" y="150.7">GPIO16</text>
<text x="203.2" y="153.3">GPIO17</text>
<text x="203.2" y="155.8">GPIO18</text>
<text x="311.7" y="152">GND</text>
<text x="94.8" y="159.5" transform="rotate(-90 94.8 159.5)">GND</text>
<text x="112.4" y="160.9">12MHz</text>
<text x="114.3" y="158.3">Y1</text>
<text x="203.2" y="158.3">GPIO19</text>
<text x="203.2" y="160.9">GPIO20</text>
<text x="70.8" y="167.2">W25Q128JVPIQ</text>
<text x="82.3" y="164.7">U4</text>
<text x="91.9" y="167.2">GND</text>
<text x="97.7" y="166">C23</text>
<text x="150.4" y="163.4">XIN</text>
<text x="203.2" y="163.4">GPIO21</text>
<text x="203.2" y="166">GPIO22</text>
<text x="286.3" y="163.4">R16</text>
<text x="287.1" y="166">1k</text>
<text x="301.8" y="166">BOOTSEL</text>
<text x="304" y="163.4">SW2</text>
<text x="311.7" y="164.7">GND</text>
<text x="97.8" y="168.5">15p</text>
<text x="135.2" y="168.5">R17</text>
<text x="135.9" y="171">1k</text>
<text x="150.4" y="173.6">XOUT</text>
<text x="203.2" y="168.5">GPIO23</text>
<text x="203.2" y="171">GPIO24</text>
<text x="203.2" y="173.6">GPIO25</text>
<text x="102.1" y="174.9">GND</text>
<text x="113.5" y="177.4">GND</text>
<text x="121.9" y="176.1">C24</text>
<text x="121.9" y="178.7">15p</text>
<text x="197" y="178.7">GPIO26/ADC0</text>
<text x="312.3" y="177.4">+3V3</text>
<text x="342.8" y="177.4">+3V3</text>
<text x="117.3" y="185">GND</text>
<text x="150.4" y="181.2">SWCLK</text>
<text x="150.4" y="183.7">SWDIO</text>
<text x="197" y="181.2">GPIO27/ADC1</text>
<text x="197" y="183.7">GPIO28/ADC2</text>
<text x="308.5" y="183.7">R21</text>
<text x="339" y="183.7">R22</text>
<text x="176.1" y="188.7" transform="rotate(-90 176.1 188.7)">VREG_PGND</text>
<text x="186.3" y="188.7" transform="rotate(-90 186.3 188.7)">GND</text>
<text x="197" y="186.3">GPIO29/ADC3</text>
<text x="310" y="186.3">1k</text>
<text x="340.4" y="186.3">1k</text>
<text x="173.2" y="197.7">GND</text>
<text x="183.4" y="197.7">GND</text>
<text x="288.3" y="197.7">TP5</text>
<text x="301" y="197.7">TP8</text>
<text x="318.8" y="197.7">TP6</text>
<text x="331.5" y="197.7">TP7</text>
<text x="288.3" y="200.3">RUN</text>
<text x="301" y="200.3">GND</text>
<text x="318.8" y="200.3">SWCLK</text>
<text x="331.5" y="200.3">SWDIO</text>
<text x="300.2" y="210.4">GND</text>
</g>
<g font-size="1.8" fill="#a90000">
<text x="314.7" y="88.3" transform="rotate(-90 314.7 88.3)">9</text>
<text x="319.8" y="88.9" transform="rotate(-90 319.8 88.9)">10</text>
<text x="305.4" y="91.2">1</text>
<text x="305.4" y="93.7">4</text>
<text x="327.6" y="91.2">12</text>
<text x="327.6" y="93.7">11</text>
<text x="305.4" y="98.8">2</text>
<text x="305.4" y="101.3">3</text>
<text x="152.1" y="104.8" transform="rotate(-90 152.1 104.8)">46</text>
<text x="159.8" y="104.8" transform="rotate(-90 159.8 104.8)">53</text>
<text x="164.8" y="104.8" transform="rotate(-90 164.8 104.8)">44</text>
<text x="169.9" y="104.8" transform="rotate(-90 169.9 104.8)">54</text>
<text x="175" y="104.2" transform="rotate(-90 175 104.2)">1</text>
<text x="185.2" y="104.8" transform="rotate(-90 185.2 104.8)">49</text>
<text x="190.2" y="104.8" transform="rotate(-90 190.2 104.8)">48</text>
<text x="195.3" y="104.8" transform="rotate(-90 195.3 104.8)">50</text>
<text x="202.9" y="104.2" transform="rotate(-90 202.9 104.2)">6</text>
<text x="314.7" y="106.1" transform="rotate(-90 314.7 106.1)">6</text>
<text x="319.8" y="106.1" transform="rotate(-90 319.8 106.1)">5</text>
<text x="212" y="109">2</text>
<text x="212" y="111.5">3</text>
<text x="212" y="114">4</text>
<text x="212" y="116.6">5</text>
<text x="212" y="119.1">7</text>
<text x="146.6" y="124.2">26</text>
<text x="212" y="121.7">8</text>
<text x="212" y="124.2">9</text>
<text x="146.6" y="131.8">51</text>
<text x="211.4" y="126.7">10</text>
<text x="211.4" y="129.3">12</text>
<text x="211.4" y="131.8">13</text>
<text x="146.6" y="134.4">52</text>
<text x="211.4" y="134.4">14</text>
<text x="211.4" y="136.9">15</text>
<text x="93.7" y="139.1" transform="rotate(-90 93.7 139.1)">8</text>
<text x="102.2" y="142">1</text>
<text x="146.6" y="142">60</text>
<text x="211.4" y="139.4">16</text>
<text x="211.4" y="142">17</text>
<text x="102.2" y="144.5">6</text>
<text x="102.2" y="147.1">5</text>
<text x="102.2" y="149.6">2</text>
<text x="146.6" y="144.5">56</text>
<text x="146.6" y="147.1">57</text>
<text x="146.6" y="149.6">59</text>
<text x="211.4" y="144.5">18</text>
<text x="211.4" y="147.1">19</text>
<text x="211.4" y="149.6">27</text>
<text x="102.2" y="152.1">3</text>
<text x="102.2" y="154.7">7</text>
<text x="146.6" y="152.1">58</text>
<text x="146.6" y="154.7">55</text>
<text x="211.4" y="152.1">28</text>
<text x="211.4" y="154.7">29</text>
<text x="211.4" y="157.2">31</text>
<text x="211.4" y="159.8">32</text>
<text x="111.7" y="167.4">1</text>
<text x="118" y="167.4">3</text>
<text x="146.6" y="162.3">21</text>
<text x="211.4" y="162.3">33</text>
<text x="211.4" y="164.8">34</text>
<text x="211.4" y="167.4">35</text>
<text x="115.3" y="172.8" transform="rotate(-90 115.3 172.8)">2</text>
<text x="146.6" y="172.5">22</text>
<text x="211.4" y="169.9">36</text>
<text x="211.4" y="172.5">37</text>
<text x="211.4" y="177.5">40</text>
<text x="146.6" y="180.1">24</text>
<text x="146.6" y="182.6">25</text>
<text x="211.4" y="180.1">41</text>
<text x="211.4" y="182.6">42</text>
<text x="211.4" y="185.2">43</text>
<text x="175" y="192.4" transform="rotate(-90 175 192.4)">47</text>
<text x="185.2" y="192.4" transform="rotate(-90 185.2 192.4)">61</text>
</g>
<g font-size="1.8" fill="#0f0f0f">
<text x="271" y="93.6">ACC_SDA</text>
<text x="271.1" y="91.1">ACC_SCL</text>
<text x="337.8" y="91.1">ACC_INT</text>
<text x="152.1" y="97.8" transform="rotate(-90 152.1 97.8)">VREG_AVDD</text>
<text x="190.2" y="96.5" transform="rotate(-90 190.2 96.5)">VREG_LX</text>
<text x="237.5" y="114">ACC_SDA</text>
<text x="237.5" y="116.5">ACC_SCL</text>
<text x="134.3" y="124.1">RUN</text>
<text x="128.2" y="131.7">USB_DM_MCU</text>
<text x="128.4" y="134.3">USB_DP_MCU</text>
<text x="237.5" y="136.8">BTN</text>
<text x="237.5" y="134.3">ACC_INT</text>
<text x="106.7" y="141.9">QSPI_SS</text>
<text x="106.7" y="144.4">QSPI_SCLK</text>
<text x="106.7" y="147">QSPI_SD0</text>
<text x="106.7" y="149.5">QSPI_SD1</text>
<text x="280.7" y="147">BTN</text>
<text x="106.7" y="152.1">QSPI_SD2</text>
<text x="106.7" y="154.6">QSPI_SD3</text>
<text x="276.5" y="159.7">QSPI_SS</text>
<text x="132" y="180">SWCLK</text>
<text x="132.4" y="182.5">SWDIO</text>
<text x="286.7" y="209.9" transform="rotate(-90 286.7 209.9)">RUN</text>
<text x="317.2" y="212.2" transform="rotate(-90 317.2 212.2)">SWCLK</text>
<text x="329.9" y="211.8" transform="rotate(-90 329.9 211.8)">SWDIO</text>
</g>
</svg>
